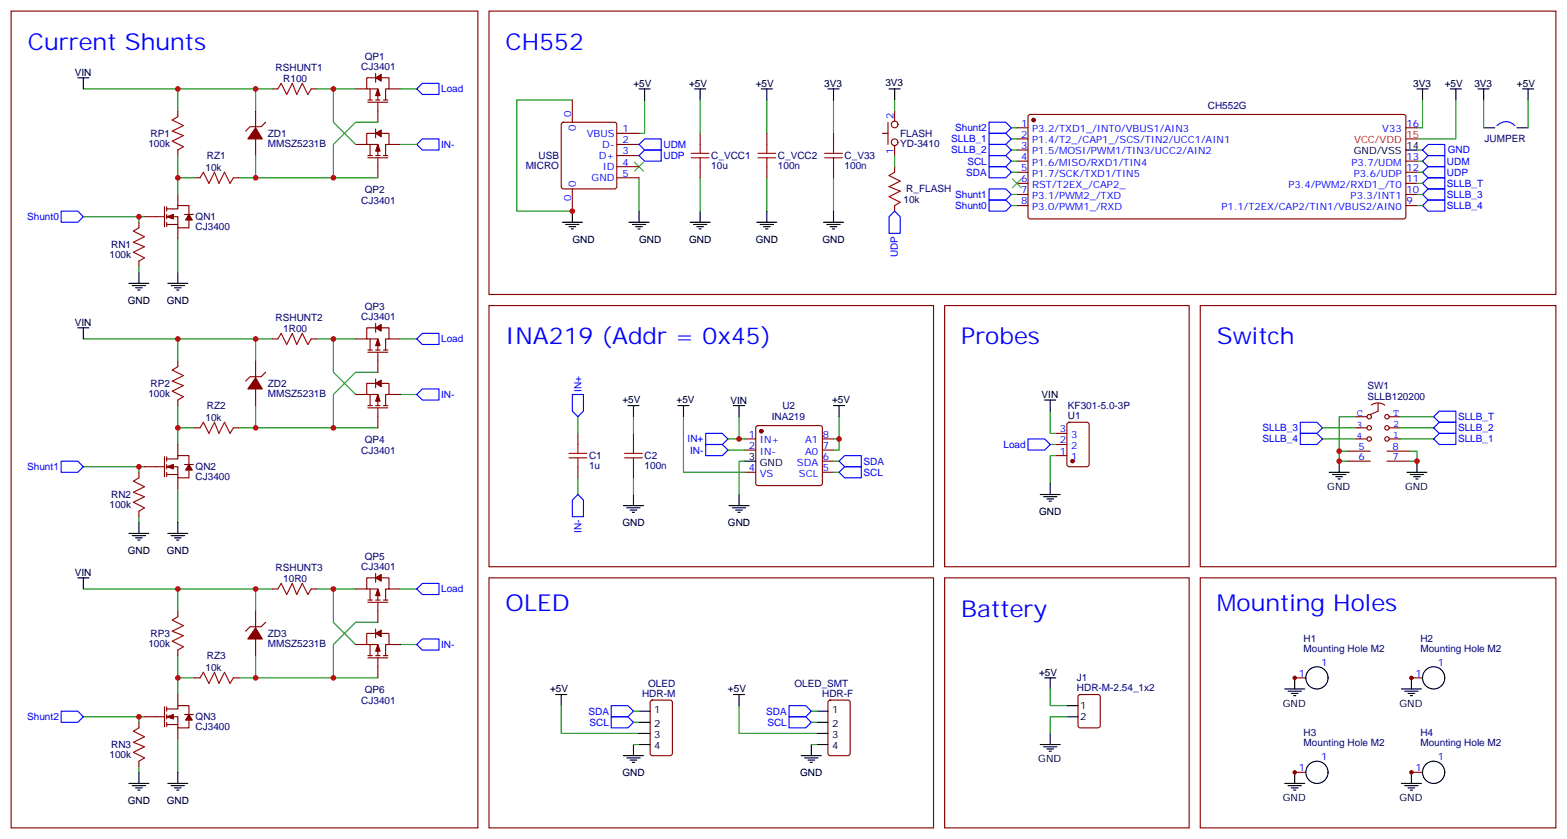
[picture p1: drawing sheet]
<svg xmlns="http://www.w3.org/2000/svg" width="497mm" height="266mm" viewBox="0 0 497 266" stroke-linecap="round" stroke-linejoin="round" font-family="sans-serif">
<g fill="none" stroke="#008700" stroke-width=".35">
<path d="M26.5 28.2h29.9M81.1 28.2v7.1M86.4 28.2h-30v7.1M100.5 28.2h12.4M105.8 28.2v10.6l7.1 7.1M119.9 38.8h-7l-7.1 7.1v10.5M127 28.2h5.3M181.7 31.7h-17.7v35.3h17.7M204.6 31.7v10.6h-1.8M222.2 31.7v10.6M243.4 31.7v10.6M264.6 31.7v10.6"/>
<path d="M284 31.7v3.6M451.6 31.7v8.9h-1.8M462.1 31.7v12.4h-12.3M471 31.7v8.9M485.1 31.7v8.9M56.4 49.4v7h5.3M56.4 56.4v5.3M81.1 49.4v7h-5.3M81.1 56.4h38.8M127 45.9h5.3M202.8 56.4v10.6M222.2 56.4v10.6"/>
<path d="M243.4 56.4v10.6M264.6 56.4v10.6M284 49.4v3.5M321 47.6h1.8M321 51.2h1.8M321 54.7h1.8M321 40.6h1.8M321 44.1h1.8M449.8 47.6h1.8M449.8 51.2h1.8M449.8 54.7h1.8M449.8 58.2h1.8"/>
<path d="M26.5 68.8h17.6M45.9 68.8h-1.8v1.8M56.4 75.8v10.6M321 65.3h1.8M321 61.7h1.8M449.8 65.3h1.8M449.8 61.7h1.8M44.1 84.7v1.7M26.5 107.6h29.9M81.1 107.6v7.1M86.4 107.6h-30v7.1M100.5 107.6h12.4"/>
<path d="M105.8 107.6v10.6l7.1 7M119.9 118.2h-7l-7.1 7v10.6M127 107.6h5.3M56.4 128.8v7h5.3M56.4 135.8v5.3M81.1 128.8v7h-5.3M81.1 135.8h38.8M127 125.2h5.3M183.4 132.3v5.3M201.1 132.3v5.3M217 132.3v17.6h19.4M234.6 132.3v7h-3.5"/>
<path d="M234.6 139.3h1.8M264.6 139.3h1.7M266.3 132.3v10.6h-1.7M333.4 130.5v7.1h1.7M419.8 139.3h10.6M419.8 135.8h10.6M430.4 132.3h-5.3v14.1h2.8M444.5 139.3h10.6M444.5 135.8h10.6M444.5 132.3h10.6M26.5 148.2h17.6M45.9 148.2h-1.8v1.7"/>
<path d="M56.4 155.2v10.6M183.4 151.7v5.3M201.1 151.7v5.3M231.1 142.9h5.3M236.4 146.4h-1.8v10.6M264.6 149.9h1.7M264.6 146.4h1.7M333.4 141.1h1.7M335.1 144.6h-1.7v8.9M425.1 143.2h2.8M447.3 143.2h2.5v3.2h-2.5M44.1 164v1.8"/>
<path d="M26.5 187h29.9M81.1 187v7M86.4 187h-30v7M100.5 187h12.4M105.8 187v10.6l7.1 7M119.9 197.6h-7l-7.1 7v10.6M127 187h5.3M56.4 208.1v7.1h5.3M56.4 215.2v5.3M81.1 208.1v7.1h-5.3M81.1 215.2h38.8M127 204.6h5.3"/>
<path d="M333.4 218.7v5.3h5.3M26.5 227.5h17.6M45.9 227.5h-1.8v1.8M56.4 234.6v10.6M178.2 224v8.8h24.6M201.1 236.4h1.7M201.1 225.8h1.7M201.1 229.3h1.7M234.6 224v8.8h24.7M257.5 236.4h1.8M257.5 225.8h1.8M257.5 229.3h1.8"/>
<path d="M338.7 227.5h-5.3v5.3M44.1 243.4v1.8"/>
</g>
<g fill="none" stroke="#000" stroke-width=".35">
<path d="M24.7 24.7h3.5M26.5 24.7v3.5M202.8 28.2h3.6M204.6 28.2v3.5M220.5 28.2h3.5M222.2 28.2v3.5M241.7 28.2h3.5M243.4 28.2v3.5M262.8 28.2h3.5M264.6 28.2v3.5M282.2 28.2h3.6M284 28.2v3.5"/>
<path d="M449.8 28.2h3.5M451.6 28.2v3.5M460.4 28.2h3.5M462.1 28.2v3.5M469.2 28.2h3.5M471 28.2v3.5M483.3 28.2h3.5M485.1 28.2v3.5M446.3 47.6h3.5M471 40.6h3.5M481.5 40.6h3.6M178.5 70.6h6.4"/>
<path d="M179.6 71.3h4.2M180.6 72h2.1M181.3 72.7h.7M181.7 67v3.6M199.7 70.6h6.3M200.7 71.3h4.3M201.8 72h2.1M202.5 72.7h.7M202.8 67v3.6M219.1 70.6h6.3M220.1 71.3h4.3M221.2 72h2.1"/>
<path d="M221.9 72.7h.7M222.2 67v3.6M240.2 70.6h6.4M241.3 71.3h4.2M242.4 72h2.1M243.1 72.7h.7M243.4 67v3.6M261.4 70.6h6.4M262.5 71.3h4.2M263.5 72h2.1M264.2 72.7h.7M264.6 67v3.6"/>
<path d="M40.9 90h6.4M42 90.7h4.2M43 91.4h2.2M43.7 92.1h.7M44.1 86.4v3.6M53.3 90h6.3M54.3 90.7h4.3M55.4 91.4h2.1M56.1 92.1h.7M56.4 86.4v3.6M24.7 104.1h3.5M26.5 104.1v3.5"/>
<path d="M199.3 128.8h3.5M201.1 128.8v3.5M215.2 128.8h3.5M217 128.8v3.5M232.8 128.8h3.6M234.6 128.8v3.5M264.6 128.8h3.5M266.3 128.8v3.5M331.6 127h3.5M333.4 127v3.5M201.1 157v3.5M234.6 157v3.5"/>
<path d="M236.4 146.4h3.5M330.2 157h6.3M331.3 157.7h4.2M332.3 158.4h2.1M333 159.1h.7M333.4 153.5v3.5M421.9 149.9h6.4M423 150.6h4.2M424 151.3h2.2M424.7 152h.7M425.1 146.4v3.5M446.6 149.9h6.4"/>
<path d="M447.7 150.6h4.2M448.7 151.3h2.1M449.4 152h.7M449.8 146.4v3.5M40.9 169.3h6.4M42 170h4.2M43 170.7h2.2M43.7 171.4h.7M44.1 165.8v3.5M53.3 169.3h6.3M54.3 170h4.3M55.4 170.7h2.1"/>
<path d="M56.1 171.4h.7M56.4 165.8v3.5M197.9 160.5h6.4M199 161.2h4.2M200 161.9h2.1M200.7 162.6h.7M231.4 160.5h6.4M232.5 161.2h4.2M233.5 161.9h2.2M234.2 162.6h.7M24.7 183.4h3.5M26.5 183.4v3.6"/>
<path d="M331.6 215.2h3.5M333.4 215.2v3.5M407.8 218.7h6.4M408.9 219.4h4.2M411 215.2v3.5M444.9 218.7h6.3M445.9 219.4h4.2M448 215.2v3.5M176.4 220.5h3.5M178.2 220.5v3.5M197.9 239.9h6.4M201.1 236.4v3.5"/>
<path d="M202.8 225.8h3.6M202.8 229.3h3.6M202.8 232.8h3.6M202.8 236.4h3.6M232.8 220.5h3.6M234.6 220.5v3.5M254.4 239.9h6.3M257.5 236.4v3.5M259.3 225.8h3.5M259.3 229.3h3.5M259.3 232.8h3.5M259.3 236.4h3.5"/>
<path d="M330.2 236.4h6.3M331.3 237.1h4.2M332.3 237.8h2.1M333 238.5h.7M333.4 232.8v3.6M338.7 224h3.5M338.7 227.5h3.5M409.9 220.1h2.1M410.6 220.8h.7M447 220.1h2.1M447.7 220.8h.7M40.9 248.7h6.4"/>
<path d="M42 249.4h4.2M43 250.1h2.2M43.7 250.8h.7M44.1 245.2v3.5M53.3 248.7h6.3M54.3 249.4h4.3M55.4 250.1h2.1M56.1 250.8h.7M56.4 245.2v3.5M199 240.6h4.2M200 241.3h2.1M200.7 242h.7"/>
<path d="M255.4 240.6h4.2M256.5 241.3h2.1M257.2 242h.7M407.8 248.7h6.4M408.9 249.4h4.2M409.9 250.1h2.1M410.6 250.8h.7M411 245.2v3.5M444.9 248.7h6.3M445.9 249.4h4.2M447 250.1h2.1M447.7 250.8h.7"/>
<path d="M448 245.2v3.5"/>
<circle cx="418" cy="215.2" r="3.5"/>
<circle cx="455.1" cy="215.2" r="3.5"/>
<circle cx="418" cy="245.2" r="3.5"/>
<circle cx="455.1" cy="245.2" r="3.5"/>
</g>
<g fill="none" stroke="#a10000" stroke-width=".35">
<path d="M56.4 37l-1.7 1.1 3.5 1.8-3.5 1.7 3.5 1.4-3.5 1.8 3.5 1.8-1.8 1M88.2 28.2l1.1-1.7 1.7 3.5 1.8-3.5 1.4 3.5 1.8-3.5 1.7 3.5 1.1-1.8M63.5 56.4l1.1-1.7 1.7 3.5 1.8-3.5 1.4 3.5 1.8-3.5 1.7 3.5 1.1-1.8M219.4 48.7h5.7M219.4 50.1h5.7M222.2 45.9v2.8M222.2 50.1v2.8M240.6 48.7h5.6M240.6 50.1h5.6M243.4 45.9v2.8M243.4 50.1v2.8M261.8 48.7h5.6"/>
<path d="M261.8 50.1h5.6M264.6 45.9v2.8M264.6 50.1v2.8M284 54.7l-1.8 1 3.6 1.8-3.6 1.8 3.6 1.4-3.6 1.7 3.6 1.8-1.8 1.1M44.1 72.3l-1.8 1.1 3.6 1.7-3.6 1.8 3.6 1.4-3.6 1.8 3.6 1.7-1.8 1.1M56.4 116.4l-1.7 1.1 3.5 1.7-3.5 1.8 3.5 1.4-3.5 1.8 3.5 1.7-1.8 1.1M88.2 107.6l1.1-1.8 1.7 3.6 1.8-3.6 1.4 3.6 1.8-3.6 1.7 3.6 1.1-1.8M63.5 135.8l1.1-1.7 1.7 3.5 1.8-3.5 1.4 3.5 1.8-3.5 1.7 3.5 1.1-1.8M44.1 151.7l-1.8 1.1 3.6 1.7-3.6 1.8 3.6 1.4-3.6 1.8 3.6 1.7-1.8 1.1M180.6 143.9h5.7M180.6 145.3h5.7M183.4 141.1v2.8"/>
<path d="M183.4 145.3v2.9M198.3 143.9h5.6M198.3 145.3h5.6M201.1 141.1v2.8M201.1 145.3v2.9M56.4 195.8l-1.7 1 3.5 1.8-3.5 1.8 3.5 1.4-3.5 1.8 3.5 1.7-1.8 1.1M88.2 187l1.1-1.8 1.7 3.5 1.8-3.5 1.4 3.5 1.8-3.5 1.7 3.5 1.1-1.7M63.5 215.2l1.1-1.8 1.7 3.6 1.8-3.6 1.4 3.6 1.8-3.6 1.7 3.6 1.1-1.8M44.1 231.1l-1.8 1 3.6 1.8-3.6 1.8 3.6 1.4-3.6 1.7 3.6 1.8-1.8 1.1"/>
</g>
<g fill="none" stroke="#870000" stroke-width=".35">
<path d="M3.5 3.5h148.2v259.3h-148.2zM155.2 3.5h338.7v90h-338.7zM56.4 35.3v1.7M81.1 35.3v5.3M84.3 38.8l-1.4 1.4h-3.5l-1.4 1.4M86.4 28.2h1.8M98.8 28.2h1.7M112.9 28.2h3.5M116.8 32.5h6.3M116.8 31.7h1.4M117.5 28.2v3.5M119.2 23.3v2.8"/>
<path d="M119.2 31.7h1.4M119.9 24.7h-3.5v3.5h3.5v3.5M119.9 32.5v6.3M120.6 24.7h2.9v3.5h-1.1v3.5M121.7 31.7h1.4M123.5 28.2h3.5M178.4 39l.5-.2h16.2l.5 .2 .2 .5v19.8l-.2 .5-.5 .2h-16.2l-.5-.3-.2-.4v-19.8zM181.7 31.7v7.1M281.9 38.8v7.1M284 35.3v3.2M326.6 36.5l.4-.2 118.8 .1 .5 .6-.1 32.1-.6 .4-118.8-.1-.5-.6v-31.8zM56.4 47.6v1.8"/>
<path d="M61.7 56.4h1.8M74.1 56.4h1.7M81.1 44.1v5.3M112.9 45.9h3.5M116.8 49.4h1.4M116.8 50.1h6.3M117.5 45.9v3.5M119.2 40.9v2.8M119.2 49.4h1.4M119.9 42.3h-3.5v3.6h3.5v3.5M119.9 50.1v6.3M120.6 42.3h2.9v3.6h-1.1v3.5"/>
<path d="M121.7 49.4h1.4M123.5 45.9h3.5M181.7 60v7M195.8 42.3h7M195.8 45.9h7M195.8 49.4h7M195.8 52.9h7M195.8 56.4h7M222.2 42.3v3.6M222.2 52.9v3.5M243.4 42.3v3.6M243.4 52.9v3.5"/>
<path d="M264.6 42.3v3.6M264.6 52.9v3.5M280.1 42.3h1.8M284 46.2v3.2M284 52.9v1.8M322.8 40.6h3.5M322.8 44.1h3.5M322.8 47.6h3.5M322.8 51.2h3.5M322.8 54.7h3.5M322.8 58.2h3.5M446.3 40.6h3.5"/>
<path d="M446.3 51.2h3.5M446.3 54.7h3.5M446.3 58.2h3.5M44.1 70.6v1.7M45.9 68.8h6.3M52.2 65.6v6.4M52.9 68.8h3.5v3.5h3.6v-2.5M52.9 66.3h3.5v-1h3.6v2.8M52.9 65.6v1.4M52.9 68.1v1.4M52.9 70.6v1.4M52.9 71.3h3.5"/>
<path d="M56.4 61.7v3.6M56.4 72.3v3.5M58.6 68.1h2.8M284 65.3v1.7M322.8 61.7h3.5M322.8 65.3h3.5M446.3 61.7h3.5M446.3 65.3h3.5M44.1 82.9v1.8M155.2 97h141.1v82.9h-141.1zM299.9 97h77.6v82.9h-77.6zM381 97h112.9v82.9h-112.9z"/>
<path d="M56.4 114.7v1.7M81.1 114.7v5.2M84.3 118.2l-1.4 1.4h-3.5l-1.4 1.4M86.4 107.6h1.8M98.8 107.6h1.7M112.9 107.6h3.5M116.8 111.8h6.3M116.8 111.1h1.4M117.5 107.6v3.5M119.2 102.7v2.8M119.2 111.1h1.4M119.9 104.1h-3.5v3.5h3.5v3.5"/>
<path d="M119.9 111.8v6.4M120.6 104.1h2.9v3.5h-1.1v3.5M121.7 111.1h1.4M123.5 107.6h3.5M56.4 127v1.8M61.7 135.8h1.8M74.1 135.8h1.7M81.1 123.5v5.3M112.9 125.2h3.5M116.8 129.5h6.3M116.8 128.8h1.4M117.5 125.2v3.6"/>
<path d="M119.2 120.3v2.8M119.2 128.8h1.4M119.9 121.7h-3.5v3.5h3.5v3.6M119.9 129.5v6.3M120.6 121.7h2.9v3.5h-1.1v3.6M121.7 128.8h1.4M123.5 125.2h3.5M183.4 137.6v3.5M201.1 137.6v3.5M236.4 139.3h3.5M240.1 135.3l.5-.2h19.7l.5 .2 .3 .5v17.7l-.3 .5-.5 .2h-19.7l-.5-.3-.2-.4v-17.7zM261.1 139.3h3.5"/>
<path d="M335.1 137.6h3.6M338.9 134.3l.5-.2h5.6l.7 .4v13l-.4 .6-5.9 .1-.7-.5v-12.9zM430.4 139.3h3.5M430.4 135.8h3.5M430.4 132.3h3.5M435.3 128.6a3.5 3.5 0 0 1 4.3 .1M441 139.3h3.5M441 135.8h3.5M441 132.3h3.5M44.1 149.9v1.8M45.9 148.2h6.3M52.2 145v6.3"/>
<path d="M52.9 148.2h3.5v3.5h3.6v-2.5M52.9 145.7h3.5v-1.1h3.6v2.9M52.9 145v1.4M52.9 147.5v1.4M52.9 149.9v1.4M52.9 150.6h3.5M56.4 141.1v3.5M56.4 151.7v3.5M58.6 147.5h2.8M183.4 148.2v3.5M201.1 148.2v3.5M236.4 142.9h3.5"/>
<path d="M236.4 149.9h3.5M261.1 142.9h3.5M261.1 149.9h3.5M261.1 146.4h3.5M335.1 144.6h3.6M335.1 141.1h3.6M427.9 146.4h7.1M427.9 143.2h7.1M440.3 146.4h7M440.3 143.2h7M44.1 162.3v1.7M56.4 194v1.8"/>
<path d="M81.1 194v5.3M84.3 197.6l-1.4 1.4h-3.5l-1.4 1.4M86.4 187h1.8M98.8 187h1.7M112.9 187h3.5M116.8 191.2h6.3M116.8 190.5h1.4M117.5 187v3.5M119.2 199.7v2.8M119.2 182v2.9M119.2 190.5h1.4M119.9 183.4h-3.5v3.6h3.5v3.5"/>
<path d="M119.9 191.2v6.4M120.6 183.4h2.9v3.6h-1.1v3.5M121.7 190.5h1.4M123.5 187h3.5M155.2 183.4h141.1v79.4h-141.1zM299.9 183.4h77.6v79.4h-77.6zM381 183.4h112.9v79.4h-112.9zM56.4 206.4v1.7M61.7 215.2h1.8M74.1 215.2h1.7M81.1 202.8v5.3M112.9 204.6h3.5"/>
<path d="M116.8 208.8h6.3M116.8 208.1h1.4M117.5 204.6v3.5M119.2 208.1h1.4M119.9 201.1h-3.5v3.5h3.5v3.5M119.9 208.8v6.4M120.6 201.1h2.9v3.5h-1.1v3.5M121.7 208.1h1.4M123.5 204.6h3.5M411 215.2h3.5M448 215.2h3.6M44.1 229.3v1.8"/>
<path d="M45.9 227.5h6.3M52.2 224.4v6.3M52.9 227.5h3.5v3.6h3.6v-2.5M52.9 225.1h3.5v-1.1h3.6v2.8M52.9 224.4v1.4M52.9 226.8v1.4M52.9 229.3v1.4M52.9 230h3.5M56.4 220.5v3.5M56.4 231.1v3.5M58.6 226.8h2.8M206.6 222.5l.5-.3h5.6l.7 .5v16.5l-.4 .6-5.9 .1-.7-.5v-16.4z"/>
<path d="M263.1 222.5l.4-.3h5.7l.6 .5 .1 16.5-.5 .6-5.9 .1-.6-.5-.1-16.4zM342.4 220.7l.5-.2h5.6l.7 .4v9.5l-.4 .6-5.9 .1-.7-.5v-9.4zM44.1 241.7v1.7M411 245.2h3.5M448 245.2h3.6"/>
<circle cx="284" cy="39.5" r="1.06"/>
<circle cx="284" cy="45.2" r="1.06"/>
</g>
<g fill="none" stroke="#00f" stroke-width=".35">
<path d="M134.1 26.5h5.2v3.5h-5.2l-1.8-1.8zM314 38.8h5.3l1.7 1.8-1.7 1.7h-5.3zM475.2 39.9a4 4 0 0 1 5.6 0M134.1 44.1h5.2v3.5h-5.2l-1.8-1.7zM204.6 44.1h5.3v3.5h-5.3l-1.8-1.7zM204.6 47.6h5.3v3.6h-5.3l-1.8-1.8zM314 60h5.3l1.7 1.7-1.7 1.8h-5.3zM314 52.9h5.3l1.7 1.8-1.7 1.7h-5.3zM314 49.4h5.3l1.7 1.8-1.7 1.7h-5.3zM314 42.3h5.3l1.7 1.8-1.7 1.8h-5.3zM314 45.9h5.3l1.7 1.7-1.7 1.8h-5.3zM453.3 45.9h5.3v3.5h-5.3l-1.7-1.8z"/>
<path d="M453.3 52.9h5.3v3.5h-5.3l-1.7-1.7zM453.3 49.4h5.3v3.5h-5.3l-1.7-1.7zM453.3 60h5.3v3.5h-5.3l-1.7-1.8zM453.3 56.4h5.3v3.6h-5.3l-1.7-1.8zM19.4 67h5.3l1.8 1.8-1.8 1.8h-5.3zM282.2 68.8l1.8-1.8 1.8 1.8v5.3h-3.6zM314 63.5h5.3l1.7 1.8-1.7 1.7h-5.3zM453.3 63.5h5.3v3.5h-5.3l-1.7-1.7zM134.1 105.8h5.2v3.6h-5.2l-1.8-1.8zM134.1 123.5h5.2v3.5h-5.2l-1.8-1.8zM181.7 125.2h3.5v5.3l-1.8 1.8-1.7-1.8zM224 137.6h5.3l1.8 1.7-1.8 1.8h-5.3z"/>
<path d="M326.3 139.3h5.3l1.8 1.8-1.8 1.8h-5.3zM412.7 137.6h5.3l1.8 1.7-1.8 1.8h-5.3zM412.7 134.1h5.3l1.8 1.7-1.8 1.8h-5.3zM456.8 130.5h5.3v3.6h-5.3l-1.7-1.8zM456.8 137.6h5.3v3.5h-5.3l-1.7-1.8zM456.8 134.1h5.3v3.5h-5.3l-1.7-1.8zM19.4 146.4h5.3l1.8 1.8-1.8 1.7h-5.3zM181.7 158.7l1.7-1.7 1.8 1.7v5.3h-3.5zM224 141.1h5.3l1.8 1.8-1.8 1.7h-5.3zM266.3 146.4l1.8-1.8h5.3v3.6h-5.3zM268.1 148.2h5.3v3.5h-5.3l-1.8-1.8zM134.1 185.2h5.2v3.5h-5.2l-1.8-1.7z"/>
<path d="M134.1 202.8h5.2v3.6h-5.2l-1.8-1.8zM19.4 225.8h5.3l1.8 1.7-1.8 1.8h-5.3zM194 224h5.3l1.8 1.8-1.8 1.7h-5.3zM194 227.5h5.3l1.8 1.8-1.8 1.8h-5.3zM250.5 224h5.3l1.7 1.8-1.7 1.7h-5.3zM250.5 227.5h5.3l1.7 1.8-1.7 1.8h-5.3z"/>
</g>
<path d="M201.4 51.5l2.9 2.8M204.3 51.5l-2.9 2.8M321.4 56.8l2.8 2.8M324.2 56.8l-2.8 2.8" fill="none" stroke="#3c3" stroke-width=".35"/>
<g fill="#870000" stroke="#870000" stroke-width=".35">
<path d="M119.9 28.2l.7 2.1h-1.4z"/>
<path d="M119.2 24.7l1.8-1.1v2.2z"/>
<path d="M119.9 45.9l.7 2.1h-1.4z"/>
<path d="M119.2 42.3l1.8-1v2.1z"/>
<path d="M60 68.1l1 1.7h-2.1z"/>
<path d="M52.9 68.8l2.1-.7v1.4z"/>
<path d="M81.1 40.6l2.2 3.5h-4.6z"/>
<path d="M81.1 119.9l2.2 3.6h-4.6z"/>
<path d="M60 147.5l1 1.7h-2.1z"/>
<path d="M52.9 148.2l2.1-.7v1.4z"/>
<path d="M119.9 125.2l.7 2.2h-1.4z"/>
<path d="M119.2 121.7l1.8-1.1v2.2z"/>
<path d="M119.9 107.6l.7 2.1h-1.4z"/>
<path d="M119.2 104.1l1.8-1.1v2.1z"/>
<path d="M81.1 199.3l2.2 3.5h-4.6z"/>
<path d="M60 226.8l1 1.8h-2.1z"/>
<path d="M52.9 227.5l2.1-.7v1.4z"/>
<path d="M119.9 204.6l.7 2.1h-1.4z"/>
<path d="M119.2 201.1l1.8-1.1v2.1z"/>
<path d="M119.9 187l.7 2.1h-1.4z"/>
<path d="M119.2 183.4l1.8-1v2.1z"/>
<circle cx="328.1" cy="38.1" r=".53"/>
<circle cx="241.7" cy="136.9" r=".53"/>
<circle cx="448" cy="245.2" r=".53"/>
<circle cx="448" cy="215.2" r=".53"/>
<circle cx="411" cy="245.2" r=".53"/>
<circle cx="411" cy="215.2" r=".53"/>
<circle cx="340.4" cy="146.4" r=".53"/>
</g>
<path d="M446.3 44.1h3.5" fill="none" stroke="#f00" stroke-width=".35"/>
<path d="M435.3 132.3a.71 .71 0 0 0-1-.6 .71 .71 0 0 0-.1 1.2 .71 .71 0 0 0 1.1-.5M435.3 135.8a.71 .71 0 0 0-1-.6 .71 .71 0 0 0-.1 1.2 .71 .71 0 0 0 1.1-.5M435.3 139.3a.71 .71 0 0 0-1-.6 .71 .71 0 0 0-.1 1.2 .71 .71 0 0 0 1.1-.4M437.4 128.1v2.4l-2.4 1.1M441 132.3a.71 .71 0 0 0-1.1-.6 .71 .71 0 0 0-.1 1.2 .71 .71 0 0 0 1.2-.5M441 135.8a.71 .71 0 0 0-1.1-.6 .71 .71 0 0 0-.1 1.2 .71 .71 0 0 0 1.2-.5M441 139.3a.71 .71 0 0 0-1.1-.6 .71 .71 0 0 0-.1 1.2 .71 .71 0 0 0 1.2-.4" fill="none" stroke="#850000" stroke-width=".35"/>
<g fill="#c00">
<circle cx="181.7" cy="67" r=".88"/>
<circle cx="81.1" cy="28.2" r=".88"/>
<circle cx="56.4" cy="56.4" r=".88"/>
<circle cx="56.4" cy="28.2" r=".88"/>
<circle cx="44.1" cy="68.8" r=".88"/>
<circle cx="266.3" cy="139.3" r=".88"/>
<circle cx="105.8" cy="28.2" r=".88"/>
<circle cx="105.8" cy="56.4" r=".88"/>
<circle cx="81.1" cy="56.4" r=".88"/>
<circle cx="81.1" cy="135.8" r=".88"/>
<circle cx="105.8" cy="135.8" r=".88"/>
<circle cx="105.8" cy="107.6" r=".88"/>
<circle cx="44.1" cy="148.2" r=".88"/>
<circle cx="56.4" cy="107.6" r=".88"/>
<circle cx="56.4" cy="135.8" r=".88"/>
<circle cx="81.1" cy="107.6" r=".88"/>
<circle cx="81.1" cy="215.2" r=".88"/>
<circle cx="105.8" cy="215.2" r=".88"/>
<circle cx="105.8" cy="187" r=".88"/>
<circle cx="44.1" cy="227.5" r=".88"/>
<circle cx="56.4" cy="187" r=".88"/>
<circle cx="56.4" cy="215.2" r=".88"/>
<circle cx="81.1" cy="187" r=".88"/>
<circle cx="234.6" cy="139.3" r=".88"/>
<circle cx="449.8" cy="146.4" r=".88"/>
<circle cx="425.1" cy="143.2" r=".88"/>
<circle cx="425.1" cy="146.4" r=".88"/>
</g>
<g font-size="7.4" fill="#00f">
<text x="8.8" y="15.9">Current Shunts</text>
<text x="160.5" y="15.9">CH552</text>
<text x="160.5" y="109.4">INA219 (Addr = 0x45)</text>
<text x="305.2" y="109.4">Probes</text>
<text x="386.3" y="109.4">Switch</text>
<text x="160.5" y="194">OLED</text>
<text x="305.2" y="195.8">Battery</text>
<text x="386.3" y="194">Mounting Holes</text>
</g>
<g font-size="3.2" fill="#000080">
<text x="87.5" y="22.5">RSHUNT1</text>
<text x="114.7" y="22.3">CJ3401</text>
<text x="115.8" y="19">QP1</text>
<text x="89.9" y="26">R100</text>
<text x="383.4" y="34.6">CH552G</text>
<text x="47.1" y="46.7">100k</text>
<text x="47.8" y="43.5">RP1</text>
<text x="85" y="46.7">MMSZ5231B</text>
<text x="85" y="43.5">ZD1</text>
<text x="285.8" y="46.7">YD-3410</text>
<text x="285.8" y="43.5">FLASH</text>
<text x="471.2" y="45">JUMPER</text>
<text x="65.7" y="50.5">RZ1</text>
<text x="166.9" y="53.7">MICRO</text>
<text x="170.9" y="50.6">USB</text>
<text x="225.8" y="53.7">10u</text>
<text x="225.8" y="50.5">C_VCC1</text>
<text x="246.9" y="53.7">100n</text>
<text x="246.9" y="50.5">C_VCC2</text>
<text x="268.1" y="53.7">100n</text>
<text x="268.1" y="50.5">C_V33</text>
<text x="65.2" y="54.2">10k</text>
<text x="114.7" y="64.6">CJ3401</text>
<text x="115.8" y="61.4">QP2</text>
<text x="286.8" y="64.6">10k</text>
<text x="287.7" y="61.1">R_FLASH</text>
<text x="62.1" y="69.9">QN1</text>
<text x="62.1" y="73.1">CJ3400</text>
<text x="34.7" y="81.9">100k</text>
<text x="35.3" y="78.8">RN1</text>
<text x="87.5" y="101.9">RSHUNT2</text>
<text x="114.7" y="101.7">CJ3401</text>
<text x="115.8" y="98.4">QP3</text>
<text x="89.9" y="105.4">1R00</text>
<text x="47.8" y="122.9">RP2</text>
<text x="85" y="122.9">ZD2</text>
<text x="434.1" y="123.6">SW1</text>
<text x="47.1" y="126">100k</text>
<text x="65.7" y="129.9">RZ2</text>
<text x="85" y="126">MMSZ5231B</text>
<text x="248.4" y="129.9">U2</text>
<text x="339" y="129.9">KF301-5.0-3P</text>
<text x="434.1" y="126.8">SLLB120200</text>
<text x="65.2" y="133.6">10k</text>
<text x="245" y="133.4">INA219</text>
<text x="339" y="133.1">U1</text>
<text x="115.8" y="140.8">QP4</text>
<text x="62.1" y="149.2">QN2</text>
<text x="114.7" y="144">CJ3401</text>
<text x="187" y="149">1u</text>
<text x="187" y="145.8">C1</text>
<text x="204.6" y="149">100n</text>
<text x="204.6" y="145.8">C2</text>
<text x="62.1" y="152.5">CJ3400</text>
<text x="34.7" y="161.3">100k</text>
<text x="35.3" y="158.1">RN2</text>
<text x="115.8" y="177.8">QP5</text>
<text x="87.5" y="181.2">RSHUNT3</text>
<text x="89.9" y="184.8">10R0</text>
<text x="114.7" y="181.1">CJ3401</text>
<text x="47.8" y="202.2">RP3</text>
<text x="85" y="202.2">ZD3</text>
<text x="413.8" y="203.7">H1</text>
<text x="450.9" y="203.7">H2</text>
<text x="47.1" y="205.4">100k</text>
<text x="65.7" y="209.3">RZ3</text>
<text x="85" y="205.4">MMSZ5231B</text>
<text x="413.8" y="206.9">Mounting Hole M2</text>
<text x="450.9" y="206.9">Mounting Hole M2</text>
<text x="65.2" y="213">10k</text>
<text x="115.8" y="220.1">QP6</text>
<text x="203.8" y="221.2">HDR-M</text>
<text x="205.7" y="218.1">OLED</text>
<text x="252.2" y="218.1">OLED_SMT</text>
<text x="261" y="221.2">HDR-F</text>
<text x="341.9" y="219.4">HDR-M-2.54_1x2</text>
<text x="341.9" y="216.3">J1</text>
<text x="114.7" y="223.4">CJ3401</text>
<text x="62.1" y="231.9">CJ3400</text>
<text x="62.1" y="228.6">QN3</text>
<text x="413.8" y="233.7">H3</text>
<text x="450.9" y="233.7">H4</text>
<text x="35.3" y="237.5">RN3</text>
<text x="413.8" y="236.9">Mounting Hole M2</text>
<text x="450.9" y="236.9">Mounting Hole M2</text>
<text x="34.7" y="240.7">100k</text>
</g>
<g font-size="3.2">
<text x="23.7" y="24">VIN</text>
<text x="201.1" y="27.5">+5V</text>
<text x="218.7" y="27.5">+5V</text>
<text x="239.9" y="27.5">+5V</text>
<text x="261.7" y="27.6">3V3</text>
<text x="281.1" y="27.3">3V3</text>
<text x="448.6" y="27.6">3V3</text>
<text x="458.6" y="27.5">+5V</text>
<text x="468" y="27.6">3V3</text>
<text x="481.5" y="27.5">+5V</text>
<text x="446.4" y="47.3">14</text>
<text x="429.7" y="49">GND/VSS</text>
<text x="181.7" y="77">GND</text>
<text x="202.8" y="77">GND</text>
<text x="218.7" y="77">GND</text>
<text x="239.9" y="77">GND</text>
<text x="261.1" y="77">GND</text>
<text x="40.6" y="96.4">GND</text>
<text x="52.9" y="96.4">GND</text>
<text x="23.7" y="103.4">VIN</text>
<text x="197.6" y="128.1">+5V</text>
<text x="214.7" y="128.1">+5V</text>
<text x="231.9" y="128.1">VIN</text>
<text x="264.1" y="128.1">+5V</text>
<text x="330.6" y="126.3">VIN</text>
<text x="237.7" y="146">3</text>
<text x="241.2" y="147.8">GND</text>
<text x="421.3" y="155.5">GND</text>
<text x="446" y="155.5">GND</text>
<text x="197.6" y="167">GND</text>
<text x="231.1" y="167">GND</text>
<text x="329.8" y="163.4">GND</text>
<text x="40.6" y="175.8">GND</text>
<text x="52.9" y="175.8">GND</text>
<text x="23.7" y="182.8">VIN</text>
<text x="329.8" y="214.5">+5V</text>
<text x="174.6" y="219.8">+5V</text>
<text x="231.1" y="219.8">+5V</text>
<text x="207.7" y="226.5">1</text>
<text x="264.1" y="226.5">1</text>
<text x="342.9" y="225.1">1</text>
<text x="407.2" y="224.3">GND</text>
<text x="444.3" y="224.3">GND</text>
<text x="207.7" y="230.7">2</text>
<text x="264.1" y="230.7">2</text>
<text x="342.9" y="228.6">2</text>
<text x="207.7" y="234.2">3</text>
<text x="207.7" y="237.8">4</text>
<text x="264.1" y="234.2">3</text>
<text x="264.1" y="237.8">4</text>
<text x="329.6" y="242">GND</text>
<text x="197.6" y="246.3">GND</text>
<text x="254" y="246.3">GND</text>
<text x="40.6" y="255.1">GND</text>
<text x="52.9" y="255.1">GND</text>
<text x="407.2" y="254.3">GND</text>
<text x="444.3" y="254.3">GND</text>
</g>
<g font-size="3.2" fill="#00f">
<text x="140.1" y="29.3">Load</text>
<text x="181.3" y="37" transform="rotate(-90 181.3 37)">0</text>
<text x="182.7" y="41.5" transform="rotate(-90 182.7 41.5)">0</text>
<text x="197.6" y="42">1</text>
<text x="283.6" y="37.7" transform="rotate(-90 283.6 37.7)">2</text>
<text x="303.2" y="41.7">Shunt2</text>
<text x="324.1" y="40.2">1</text>
<text x="327.6" y="42">P3.2/TXD1_/INT0/VBUS1/AIN3</text>
<text x="438.8" y="42">V33</text>
<text x="446.4" y="40.2">16</text>
<text x="140.1" y="47">IN-</text>
<text x="186.3" y="43.4">VBUS</text>
<text x="191.2" y="46.9">D-</text>
<text x="197.6" y="45.5">2</text>
<text x="210.6" y="47">UDM</text>
<text x="302" y="45.2">SLLB_1</text>
<text x="324.1" y="43.7">2</text>
<text x="324.1" y="47.3">3</text>
<text x="327.6" y="45.5">P1.4/T2_/CAP1_/SCS/TIN2/UCC1/AIN1</text>
<text x="190" y="50.4">D+</text>
<text x="191.3" y="54">ID</text>
<text x="197.6" y="49">3</text>
<text x="197.6" y="52.6">4</text>
<text x="210.6" y="50.5">UDP</text>
<text x="283.6" y="48.9" transform="rotate(-90 283.6 48.9)">1</text>
<text x="302" y="48.7">SLLB_2</text>
<text x="307.1" y="52.3">SCL</text>
<text x="324.1" y="50.8">4</text>
<text x="327.6" y="49">P1.5/MOSI/PWM1/TIN3/UCC2/AIN2</text>
<text x="327.6" y="52.6">P1.6/MISO/RXD1/TIN4</text>
<text x="429" y="52.6">P3.7/UDM</text>
<text x="446.4" y="50.8">13</text>
<text x="459.3" y="52.3">UDM</text>
<text x="459.6" y="48.7">GND</text>
<text x="182.7" y="59.3" transform="rotate(-90 182.7 59.3)">0</text>
<text x="187.8" y="57.5">GND</text>
<text x="197.6" y="56.1">5</text>
<text x="306.7" y="55.8">SDA</text>
<text x="324.1" y="54.3">5</text>
<text x="324.1" y="57.9">6</text>
<text x="327.6" y="56.1">P1.7/SCK/TXD1/TIN5</text>
<text x="327.6" y="59.6">RST/T2EX_/CAP2_</text>
<text x="409" y="59.6">P3.4/PWM2/RXD1_/T0</text>
<text x="429.7" y="56.1">P3.6/UDP</text>
<text x="446.4" y="57.9">11</text>
<text x="446.4" y="54.3">12</text>
<text x="459.3" y="55.8">UDP</text>
<text x="459.3" y="59.3">SLLB_T</text>
<text x="181.3" y="63.8" transform="rotate(-90 181.3 63.8)">0</text>
<text x="303.2" y="62.8">Shunt1</text>
<text x="324.1" y="61.4">7</text>
<text x="324.1" y="64.9">8</text>
<text x="327.6" y="63.1">P3.1/PWM2_/TXD</text>
<text x="428.7" y="63.1">P3.3/INT1</text>
<text x="446.4" y="64.9">9</text>
<text x="446.4" y="61.4">10</text>
<text x="459.3" y="62.8">SLLB_3</text>
<text x="8.6" y="69.9">Shunt0</text>
<text x="303.2" y="66.4">Shunt0</text>
<text x="327.6" y="66.7">P3.0/PWM1_/RXD</text>
<text x="387.8" y="66.7">P1.1/T2EX/CAP2/TIN1/VBUS2/AIN0</text>
<text x="459.3" y="66.4">SLLB_4</text>
<text x="285" y="81.7" transform="rotate(-90 285 81.7)">UDP</text>
<text x="140.1" y="108.7">Load</text>
<text x="184.6" y="124.5" transform="rotate(-90 184.6 124.5)">IN+</text>
<text x="140.1" y="126.3">IN-</text>
<text x="430.7" y="131.9">C</text>
<text x="442.2" y="131.9">T</text>
<text x="336.5" y="137.2">3</text>
<text x="400.7" y="136.9">SLLB_3</text>
<text x="430.6" y="135.8">3</text>
<text x="442.2" y="135.5">2</text>
<text x="462.8" y="133.4">SLLB_T</text>
<text x="462.8" y="136.9">SLLB_2</text>
<text x="218.3" y="140.5">IN+</text>
<text x="219.1" y="144">IN-</text>
<text x="237.7" y="139">1</text>
<text x="237.7" y="142.5">2</text>
<text x="241.2" y="140.8">IN+</text>
<text x="255.6" y="140.8">A1</text>
<text x="261.2" y="142.5">7</text>
<text x="261.2" y="139">8</text>
<text x="318.6" y="142.2">Load</text>
<text x="336.5" y="140.8">2</text>
<text x="340" y="142.5">2</text>
<text x="340" y="139">3</text>
<text x="400.7" y="140.4">SLLB_4</text>
<text x="430.6" y="139.3">4</text>
<text x="431.2" y="142.9">5</text>
<text x="442" y="142.9">8</text>
<text x="442.2" y="139">1</text>
<text x="462.8" y="140.4">SLLB_1</text>
<text x="8.6" y="149.3">Shunt1</text>
<text x="237.7" y="149.6">4</text>
<text x="241.2" y="144.3">IN-</text>
<text x="253" y="147.8">SDA</text>
<text x="255.6" y="144.3">A0</text>
<text x="261.2" y="149.6">5</text>
<text x="261.2" y="146">6</text>
<text x="274.1" y="147.6">SDA</text>
<text x="336.5" y="144.3">1</text>
<text x="340" y="146">1</text>
<text x="431.2" y="146">6</text>
<text x="442" y="146">7</text>
<text x="241.2" y="151.3">VS</text>
<text x="253.6" y="151.3">SCL</text>
<text x="274.1" y="151">SCL</text>
<text x="184.5" y="169.1" transform="rotate(-90 184.5 169.1)">IN-</text>
<text x="140.1" y="188.1">Load</text>
<text x="140.1" y="205.7">IN-</text>
<text x="412.3" y="214.8">1</text>
<text x="419.3" y="211.3">1</text>
<text x="449.4" y="214.8">1</text>
<text x="456.4" y="211.3">1</text>
<text x="186.8" y="226.9">SDA</text>
<text x="243.2" y="226.9">SDA</text>
<text x="8.6" y="228.7">Shunt2</text>
<text x="187.1" y="230.4">SCL</text>
<text x="243.6" y="230.4">SCL</text>
<text x="412.3" y="244.8">1</text>
<text x="419.3" y="241.3">1</text>
<text x="449.4" y="244.8">1</text>
<text x="456.4" y="241.3">1</text>
</g>
<g font-size="3.2" fill="#f00">
<text x="429.9" y="45.5">VCC/VDD</text>
<text x="446.4" y="43.7">15</text>
</g>
</svg>
